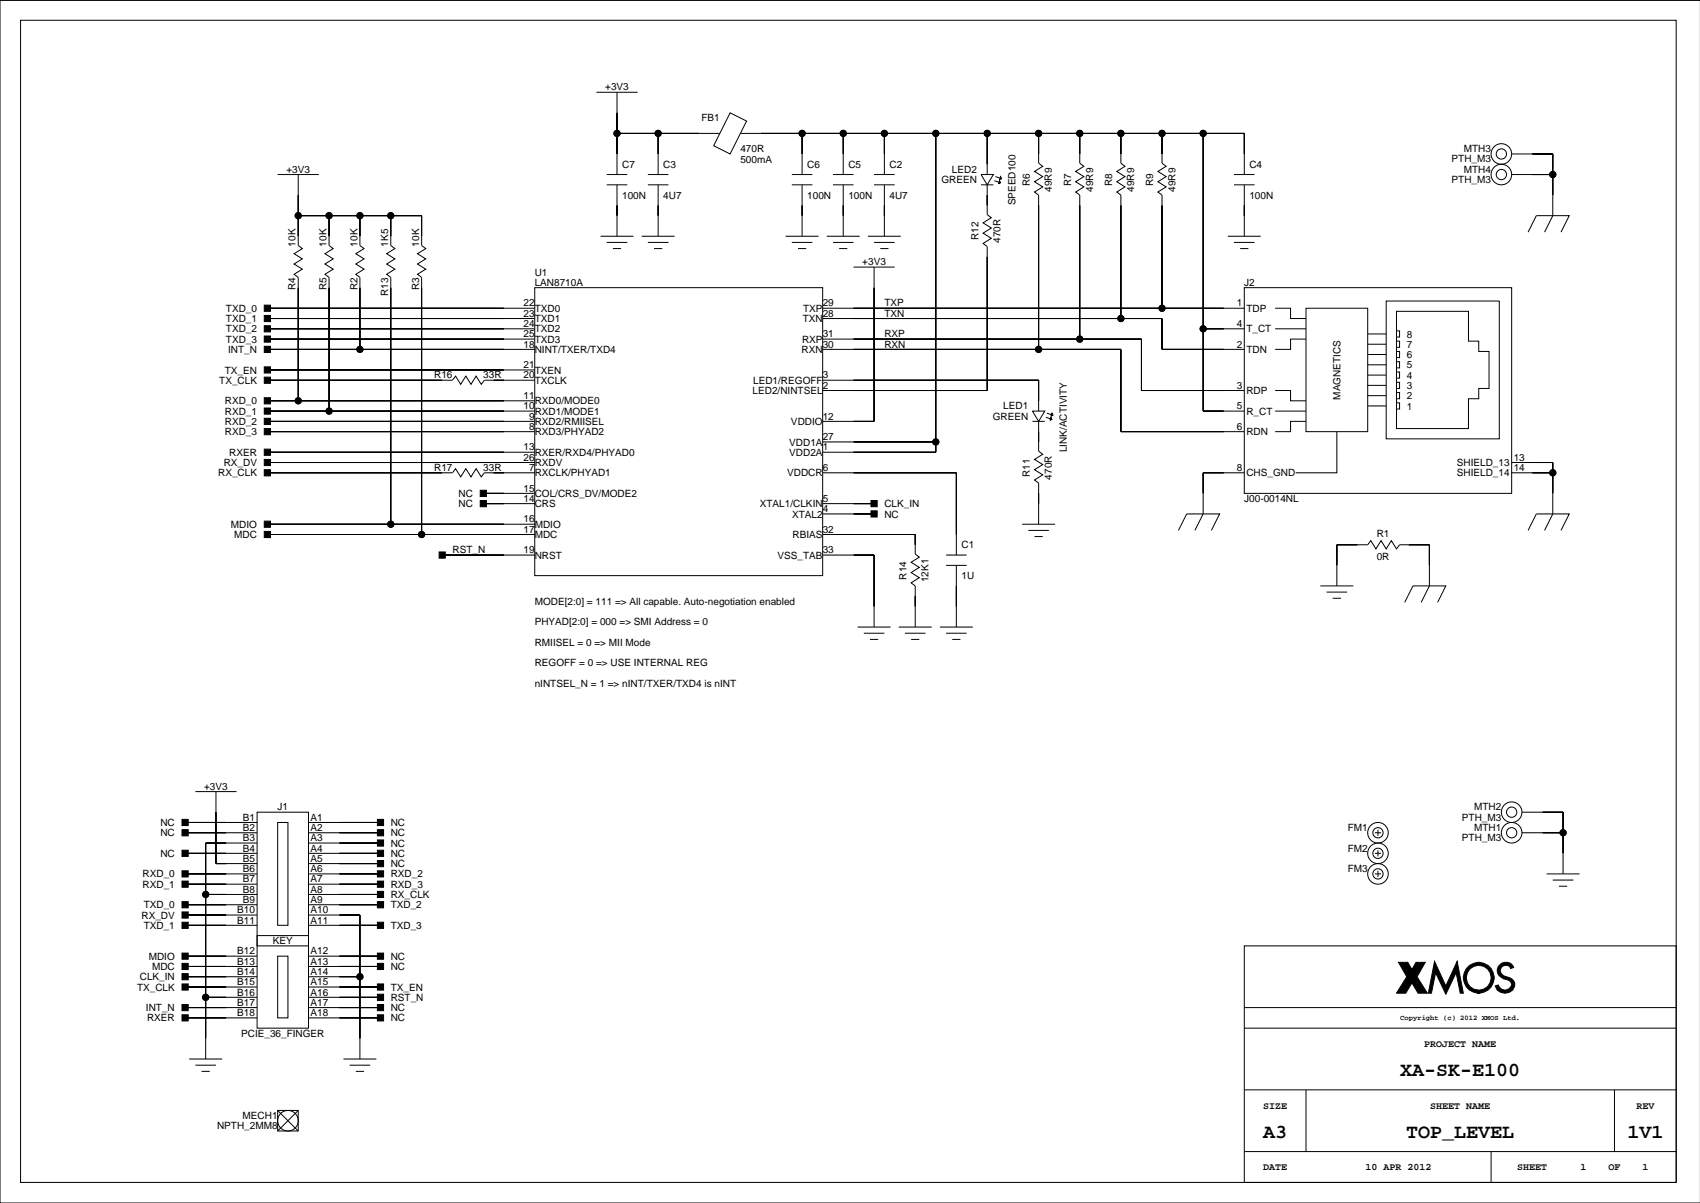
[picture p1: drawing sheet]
<svg xmlns="http://www.w3.org/2000/svg" width="420mm" height="297mm" viewBox="0 0 420 297" stroke-linecap="round" stroke-linejoin="round" font-family="sans-serif">
<g fill="none" stroke="#000" stroke-width=".25">
<path d="M5.1 5h408.8v287h-408.8zM419.9 .1h-419.9v296.9h419.9M147.3 22.8h10.1M152.4 22.8v20.3M152.4 32.9h25.4M162.5 32.9v10.2M180.3 27.9l4.1 2-4.1 8.1-4.1-2zM182.8 32.9h124.5v10.2M198.1 32.9v10.2M208.2 32.9v10.2M218.4 32.9v10.2M231.1 32.9v78.8h-27.9"/>
<path d="M243.8 32.9v10.2M256.5 32.9v7.4l1 .8-2 1.2 2 1.3-2 1.3 2 1.2-2 1.3 1 .8v38.1M266.6 32.9v7.4l1.1 .8-2.1 1.2 2.1 1.3-2.1 1.3 2.1 1.2-2.1 1.3 1 .8v35.5M276.8 32.9v7.4l1 .8-2 1.2 2 1.3-2 1.3 2 1.2-2 1.3 1 .8v30.4M287 32.9v7.4l1 .8-2.1 1.2 2.1 1.3-2.1 1.3 2.1 1.2-2.1 1.3 1.1 .8v27.9M297.1 32.9v68.6h10.2M373.3 38h10.2v15.3l-2.1 4M68.6 43.1h10.1M73.6 53.3h30.5v7.3l1 .8-2 1.3 2 1.2-2 1.3 2 1.3-2 1.2 1 .8v63.5M73.6 43.1v17.5l1.1 .8-2.1 1.3 2.1 1.2-2.1 1.3 2.1 1.3-2.1 1.2 1 .8v30.5M81.3 53.3v7.3l1 .8-2.1 1.3 2.1 1.2-2.1 1.3 2.1 1.3-2.1 1.2 1.1 .8v33M88.9 53.3v7.3l1 .8-2 1.3 2 1.2-2 1.3 2 1.3-2 1.2 1 .8v17.8"/>
<path d="M96.5 53.3v7.3l1 .8-2 1.3 2 1.2-2 1.3 2 1.3-2 1.2 1 .8v60.9M148.3 58.3h8.1M149.8 43.1h5.1M149.8 59.9h5.1M149.8 45.6h5.1M152.4 45.6v12.7M158.5 58.3h8.1M160 43.1h5.1M160 59.9h5.1M160 45.6h5.1M162.5 45.6v12.7M194 58.3h8.1"/>
<path d="M195.5 43.1h5.1M195.5 59.9h5.1M195.5 45.6h5.1M198.1 45.6v12.7M204.2 58.3h8.1M205.7 43.1h5.1M205.7 59.9h5.1M205.7 45.6h5.1M208.2 45.6v12.7M214.3 58.3h8.2M215.9 43.1h5M215.9 59.9h5"/>
<path d="M215.9 45.6h5M218.4 45.6v12.7M242.3 43.1h3l-1.5 2.5zM242.3 45.6h3M243.8 45.6v7.4l1 .8-2 1.2 2 1.3-2 1.3 2 1.2-2 1.3 1 .8v35.5h-40.6M245.6 44.6l1.5 .5M245.8 43.6l1.5 .5M246.8 44.6l.3 .5-.5 .3zM247.1 43.6l.2 .5-.5 .3zM303.2 58.3h8.1M304.7 43.1h5.1M304.7 59.9h5.1"/>
<path d="M304.7 45.6h5.1M307.3 45.6v12.7M373.3 43.1h10.2M377.4 57.3l2-4h8.1l-2 4M66 78.6h66.1M66 76.1h66.1M132.1 71h71.1v71.1h-71.1zM151.3 61.4h2.1M161.5 61.4h2M197.1 61.4h2M203.2 78.6h83.8v7.7h20.3M203.2 76.1h104.1"/>
<path d="M207.2 61.4h2M210.8 66h10.1M215.9 66v38h-12.7M217.4 61.4h2M306.3 61.4h2M307.3 71h66v50.8h-66zM314.9 76.1h3.8v2.5h3.8M322.5 76.1h15.2v30.5h-15.2zM342.3 74.3h27.9v34.1h-27.9zM344.9 76.9h17.7v7.3h2.6v2.6h2.5v9.1h-2.5v2.6h-2.6v7.3h-17.7zM66 93.9h45.7l.8-1 1.3 2 1.2-2 1.3 2 1.3-2 1.2 2 .8-1h12.5M66 86.3h66.1"/>
<path d="M66 83.7h66.1M66 99h66.1M66 91.3h66.1M66 81.2h66.1M203.2 86.3h73.6v20.3h30.5M203.2 83.7h78.7v12.7h25.4M203.2 93.9h53.3v7.6M297.1 81.2h10.2M314.9 96.4h3.8v2.6h3.8M314.9 81.2h7.6M322.5 83.7h-3.8v2.6h-3.8M337.7 82.5h4.6"/>
<path d="M337.7 85h4.6M337.7 87.5h4.6M337.7 90.1h4.6M337.7 92.6h4.6M337.7 95.2h4.6M337.7 97.7h4.6M344.9 81.7h.7v1.5h-.7M344.9 84.2h.7v1.6h-.7M344.9 86.8h.7v1.5h-.7M344.9 89.3h.7v1.5h-.7M344.9 91.9h.7v1.5h-.7M344.9 94.4h.7v1.5h-.7"/>
<path d="M344.9 96.9h.7v1.6h-.7M344.9 99.5h.7v1.5h-.7M66 116.7h45.7l.8-1 1.3 2.1 1.2-2.1 1.3 2.1 1.3-2.1 1.2 2.1 .8-1.1h12.5M66 111.7h66.1M66 114.2h66.1M66 106.6h66.1M66 104h66.1M66 101.5h66.1M203.2 109.1h27.9M203.2 116.7h33v20.4M255 101.5h3l-1.5 2.5zM255 104h3"/>
<path d="M256.5 104v7.4l1 .8-2 1.2 2 1.3-2 1.3 2 1.2-2 1.3 1 .8v10.1M258.3 103l1.5 .5M258.5 102l1.5 .5M259.5 103l.3 .5-.5 .3zM259.8 102l.2 .5-.5 .3zM307.3 116.7h-10.2v10.2l-2 4.1M314.9 101.5h7.6M322.5 104h-3.8v2.6h-3.8M330.1 106.6v10.1h-10.1M337.7 100.2h4.6M373.3 116.7h10.2M373.3 114.2h10.2v12.7l-2.1 4.1"/>
<path d="M66 132h66.1M66 129.4h66.1M109.2 137.1h22.9M119.4 124.4h12.7M119.4 121.8h12.7M203.2 132h22.8v4.8l1 .8-2 1.2 2 1.3-2 1.3 2 1.2-2 1.3 1 .8v10.1M203.2 126.9h12.7M203.2 124.4h12.7M203.2 137.1h12.7v17.7M233.6 137.1h5.1M233.6 139.6h5.1M236.2 139.6v15.2"/>
<path d="M252.4 129.4h8.1M253.9 131h5.1M255.5 132.5h2M291 131l2-4.1h8.2l-2.1 4.1M377.4 131l2-4.1h8.1l-2 4.1M211.8 154.8h8.1M213.3 156.4h5.1M214.8 157.9h2.1M221.9 154.8h8.2M223.5 156.4h5M225 157.9h2M232.1 154.8h8.1"/>
<path d="M233.6 156.4h5.1M235.2 157.9h2M326.1 144.7h8.1M327.6 146.2h5.1M329.1 147.7h2M330.1 144.7v-10.2h7.6l.8-1 1.3 2 1.2-2 1.3 2 1.3-2 1.3 2 .7-1h7.4v10.2l-2.1 4M346.9 148.7l2-4h8.1l-2 4M48.2 195.5h10.2M53.3 195.5v17.7h10.2M45.7 203.1h17.8M45.7 205.6h17.8M45.7 210.7h17.8"/>
<path d="M45.7 215.8h17.8M45.7 218.3h17.8M63.5 200.5h12.7v53.4h-12.7zM63.5 208.2h-12.7v53.3M68.6 203.1h2.5v25.4h-2.5zM76.2 203.1h17.8M76.2 205.6h17.8M76.2 208.2h17.8M76.2 210.7h17.8M76.2 213.2h17.8M76.2 215.8h17.8M76.2 218.3h17.8"/>
<path d="M339.5 205.6h1.5M339.5 210.7h1.5M339.5 215.8h1.5M340.3 204.9v1.5M340.3 209.9v1.6M340.3 215v1.5M375.8 205.6h10.2M375.8 200.5h10.2v15.3M381.9 215.8h8.2M383.5 217.3h5M385 218.8h2M45.7 223.4h17.8"/>
<path d="M45.7 225.9h17.8M45.7 228.5h17.8M45.7 236.1h17.8M45.7 238.6h17.8M50.8 220.9h.1M50.8 220.9h12.7M63.5 231h12.7v2.6h-12.7zM68.6 236.1h2.5v15.2h-2.5zM76.2 220.9h17.8M76.2 223.4h17.8M76.2 225.9h12.7v35.6M76.2 228.5h17.8"/>
<path d="M76.2 236.1h17.8M76.2 238.6h17.8M307.3 233.6h106.6v58.4h-106.6zM45.7 248.8h17.8M45.7 241.2h17.8M45.7 243.7h17.8M45.7 251.3h17.8M50.8 246.3h12.7M76.2 248.8h17.8M76.2 241.2h12.7M76.2 243.7h17.8M76.2 246.3h17.8"/>
<path d="M76.2 251.3h17.8M307.3 248.8h106.6M307.3 253.9h106.6M46.7 261.5h8.2M48.2 263h5.1M49.8 264.5h2M68.6 274.2h5v5.1h-5zM68.6 274.2l5 5.1M73.6 274.2l-5 5.1M84.8 261.5h8.1M86.3 263h5.1M87.9 264.5h2"/>
<path d="M307.3 269.1h106.6M322.5 269.1v15.2M398.7 269.1v15.2M307.3 284.3h106.6M368.2 284.3v7.7"/>
<circle cx="152.4" cy="32.9" r=".76"/>
<circle cx="162.5" cy="32.9" r=".76"/>
<circle cx="198.1" cy="32.9" r=".76"/>
<circle cx="208.2" cy="32.9" r=".76"/>
<circle cx="218.4" cy="32.9" r=".76"/>
<circle cx="231.1" cy="32.9" r=".76"/>
<circle cx="243.8" cy="32.9" r=".76"/>
<circle cx="256.5" cy="32.9" r=".76"/>
<circle cx="266.6" cy="32.9" r=".76"/>
<circle cx="276.8" cy="32.9" r=".76"/>
<circle cx="287" cy="32.9" r=".76"/>
<circle cx="297.1" cy="32.9" r=".76"/>
<circle cx="370.8" cy="38" r="1.27"/>
<circle cx="370.8" cy="38" r="2.54"/>
<circle cx="73.6" cy="53.3" r=".76"/>
<circle cx="81.3" cy="53.3" r=".76"/>
<circle cx="88.9" cy="53.3" r=".76"/>
<circle cx="96.5" cy="53.3" r=".76"/>
<circle cx="370.8" cy="43.1" r="1.27"/>
<circle cx="370.8" cy="43.1" r="2.54"/>
<circle cx="383.5" cy="43.1" r=".76"/>
<circle cx="276.8" cy="78.6" r=".76"/>
<circle cx="287" cy="76.1" r=".76"/>
<circle cx="73.6" cy="99" r=".76"/>
<circle cx="88.9" cy="86.3" r=".76"/>
<circle cx="256.5" cy="86.3" r=".76"/>
<circle cx="266.6" cy="83.7" r=".76"/>
<circle cx="297.1" cy="81.2" r=".76"/>
<circle cx="81.3" cy="101.5" r=".76"/>
<circle cx="231.1" cy="109.1" r=".76"/>
<circle cx="383.5" cy="116.7" r=".76"/>
<circle cx="96.5" cy="129.4" r=".76"/>
<circle cx="104.1" cy="132" r=".76"/>
<circle cx="340.3" cy="215.8" r="1.27"/>
<circle cx="340.3" cy="210.7" r="1.27"/>
<circle cx="340.3" cy="205.6" r="1.27"/>
<circle cx="340.3" cy="210.7" r="2.54"/>
<circle cx="340.3" cy="215.8" r="2.54"/>
<circle cx="340.3" cy="205.6" r="2.54"/>
<circle cx="373.3" cy="200.5" r="2.54"/>
<circle cx="373.3" cy="205.6" r="1.27"/>
<circle cx="373.3" cy="200.5" r="1.27"/>
<circle cx="373.3" cy="205.6" r="2.54"/>
<circle cx="386" cy="205.6" r=".76"/>
<circle cx="50.8" cy="220.9" r=".76"/>
<circle cx="50.8" cy="246.3" r=".76"/>
<circle cx="88.9" cy="241.2" r=".76"/>
<circle cx="71.1" cy="276.7" r="2.54"/>
</g>
<g fill="#000" stroke="#000" stroke-width=".25">
<path d="M152.4 32.9v5.1z" fill-rule="evenodd"/>
<path d="M152.4 27.9v5z" fill-rule="evenodd"/>
<path d="M162.5 32.9v5.1z" fill-rule="evenodd"/>
<path d="M152.4 32.9h10.1z" fill-rule="evenodd"/>
<path d="M162.5 32.9h10.2z" fill-rule="evenodd"/>
<path d="M198.1 32.9v5.1z" fill-rule="evenodd"/>
<path d="M187.9 32.9h10.2z" fill-rule="evenodd"/>
<path d="M208.2 32.9v5.1z" fill-rule="evenodd"/>
<path d="M198.1 32.9h10.1z" fill-rule="evenodd"/>
<path d="M208.2 32.9h10.2z" fill-rule="evenodd"/>
<path d="M218.4 32.9v5.1z" fill-rule="evenodd"/>
<path d="M231.1 32.9v76.2z" fill-rule="evenodd"/>
<path d="M218.4 32.9h12.7z" fill-rule="evenodd"/>
<path d="M243.8 32.9v7.7z" fill-rule="evenodd"/>
<path d="M231.1 32.9h12.7z" fill-rule="evenodd"/>
<path d="M256.5 32.9v5.1z" fill-rule="evenodd"/>
<path d="M243.8 32.9h12.7z" fill-rule="evenodd"/>
<path d="M266.6 32.9v5.1z" fill-rule="evenodd"/>
<path d="M256.5 32.9h10.1z" fill-rule="evenodd"/>
<path d="M276.8 32.9v5.1z" fill-rule="evenodd"/>
<path d="M266.6 32.9h10.2z" fill-rule="evenodd"/>
<path d="M276.8 32.9h10.2z" fill-rule="evenodd"/>
<path d="M287 32.9v5.1z" fill-rule="evenodd"/>
<path d="M297.1 32.9v48.3z" fill-rule="evenodd"/>
<path d="M287 32.9h10.1z" fill-rule="evenodd"/>
<path d="M307.3 32.9v5.1z" fill-rule="evenodd"/>
<path d="M297.1 32.9h10.2z" fill-rule="evenodd"/>
<path d="M378.4 38h5.1z" fill-rule="evenodd"/>
<path d="M383.5 38v5.1z" fill-rule="evenodd"/>
<path d="M73.6 48.2v5.1z" fill-rule="evenodd"/>
<path d="M73.6 53.3v5z" fill-rule="evenodd"/>
<path d="M81.3 53.3h7.6z" fill-rule="evenodd"/>
<path d="M81.3 53.3v5z" fill-rule="evenodd"/>
<path d="M73.6 53.3h7.7z" fill-rule="evenodd"/>
<path d="M88.9 53.3v5z" fill-rule="evenodd"/>
<path d="M96.5 53.3v5z" fill-rule="evenodd"/>
<path d="M88.9 53.3h7.6z" fill-rule="evenodd"/>
<path d="M96.5 53.3h7.6z" fill-rule="evenodd"/>
<path d="M104.1 53.3v5z" fill-rule="evenodd"/>
<path d="M152.4 50.7v2.6z" fill-rule="evenodd"/>
<path d="M162.5 50.7v2.6z" fill-rule="evenodd"/>
<path d="M198.1 50.7v2.6z" fill-rule="evenodd"/>
<path d="M208.2 50.7v2.6z" fill-rule="evenodd"/>
<path d="M218.4 50.7v2.6z" fill-rule="evenodd"/>
<path d="M243.8 48.2v2.5z" fill-rule="evenodd"/>
<path d="M256.5 50.7v35.6z" fill-rule="evenodd"/>
<path d="M266.6 50.7v33z" fill-rule="evenodd"/>
<path d="M276.8 50.7v27.9z" fill-rule="evenodd"/>
<path d="M287 50.7v25.4z" fill-rule="evenodd"/>
<path d="M307.3 50.7v2.6z" fill-rule="evenodd"/>
<path d="M378.4 43.1h5.1z" fill-rule="evenodd"/>
<path d="M383.5 43.1v5.1z" fill-rule="evenodd"/>
<path d="M65.3 75.3h1.5v1.6h-1.5z" fill-rule="evenodd"/>
<path d="M65.3 77.9h1.5v1.5h-1.5z" fill-rule="evenodd"/>
<path d="M73.6 71v28z" fill-rule="evenodd"/>
<path d="M81.3 71v30.5z" fill-rule="evenodd"/>
<path d="M88.9 71v15.3z" fill-rule="evenodd"/>
<path d="M96.5 71v58.4z" fill-rule="evenodd"/>
<path d="M104.1 71v61z" fill-rule="evenodd"/>
<path d="M66 76.1h58.4z" fill-rule="evenodd"/>
<path d="M66 78.6h58.4z" fill-rule="evenodd"/>
<path d="M215.9 71v33z" fill-rule="evenodd"/>
<path d="M243.8 63.4v33z" fill-rule="evenodd"/>
<path d="M210.8 78.6h66z" fill-rule="evenodd"/>
<path d="M210.8 76.1h76.2z" fill-rule="evenodd"/>
<path d="M287 78.6v7.7z" fill-rule="evenodd"/>
<path d="M276.8 78.6h10.2z" fill-rule="evenodd"/>
<path d="M287 76.1h15.2z" fill-rule="evenodd"/>
<path d="M65.3 98.2h1.5v1.5h-1.5z" fill-rule="evenodd"/>
<path d="M65.3 80.4h1.5v1.5h-1.5z" fill-rule="evenodd"/>
<path d="M65.3 83h1.5v1.5h-1.5z" fill-rule="evenodd"/>
<path d="M65.3 93.1h1.5v1.5h-1.5z" fill-rule="evenodd"/>
<path d="M65.3 90.6h1.5v1.5h-1.5z" fill-rule="evenodd"/>
<path d="M65.3 85.5h1.5v1.5h-1.5z" fill-rule="evenodd"/>
<path d="M66 99h7.6z" fill-rule="evenodd"/>
<path d="M66 86.3h22.9z" fill-rule="evenodd"/>
<path d="M66 93.9h43.2z" fill-rule="evenodd"/>
<path d="M73.6 99h50.8z" fill-rule="evenodd"/>
<path d="M66 81.2h58.4z" fill-rule="evenodd"/>
<path d="M66 83.7h58.4z" fill-rule="evenodd"/>
<path d="M66 91.3h58.4z" fill-rule="evenodd"/>
<path d="M121.9 93.9h2.5z" fill-rule="evenodd"/>
<path d="M88.9 86.3h35.5z" fill-rule="evenodd"/>
<path d="M210.8 96.4h33z" fill-rule="evenodd"/>
<path d="M210.8 86.3h45.7z" fill-rule="evenodd"/>
<path d="M210.8 93.9h45.7z" fill-rule="evenodd"/>
<path d="M256.5 93.9v5.1z" fill-rule="evenodd"/>
<path d="M210.8 83.7h55.8z" fill-rule="evenodd"/>
<path d="M276.8 86.3v20.3z" fill-rule="evenodd"/>
<path d="M256.5 86.3h20.3z" fill-rule="evenodd"/>
<path d="M281.9 83.7v12.7z" fill-rule="evenodd"/>
<path d="M266.6 83.7h15.3z" fill-rule="evenodd"/>
<path d="M297.1 81.2v20.3z" fill-rule="evenodd"/>
<path d="M287 86.3h15.2z" fill-rule="evenodd"/>
<path d="M281.9 96.4h20.3z" fill-rule="evenodd"/>
<path d="M297.1 81.2h5.1z" fill-rule="evenodd"/>
<path d="M65.3 105.8h1.5v1.5h-1.5z" fill-rule="evenodd"/>
<path d="M65.3 100.7h1.5v1.6h-1.5z" fill-rule="evenodd"/>
<path d="M65.3 103.3h1.5v1.5h-1.5z" fill-rule="evenodd"/>
<path d="M65.3 113.4h1.5v1.6h-1.5z" fill-rule="evenodd"/>
<path d="M65.3 116h1.5v1.5h-1.5z" fill-rule="evenodd"/>
<path d="M65.3 110.9h1.5v1.5h-1.5z" fill-rule="evenodd"/>
<path d="M66 101.5h15.3z" fill-rule="evenodd"/>
<path d="M66 116.7h43.2z" fill-rule="evenodd"/>
<path d="M66 106.6h58.4z" fill-rule="evenodd"/>
<path d="M81.3 101.5h43.1z" fill-rule="evenodd"/>
<path d="M66 104h58.4z" fill-rule="evenodd"/>
<path d="M66 114.2h58.4z" fill-rule="evenodd"/>
<path d="M121.9 116.7h2.5z" fill-rule="evenodd"/>
<path d="M66 111.7h58.4z" fill-rule="evenodd"/>
<path d="M210.8 104h5.1z" fill-rule="evenodd"/>
<path d="M210.8 109.1h20.3z" fill-rule="evenodd"/>
<path d="M210.8 111.7h20.3z" fill-rule="evenodd"/>
<path d="M231.1 109.1v2.6z" fill-rule="evenodd"/>
<path d="M236.2 116.7v15.3z" fill-rule="evenodd"/>
<path d="M210.8 116.7h25.4z" fill-rule="evenodd"/>
<path d="M256.5 106.6v2.5z" fill-rule="evenodd"/>
<path d="M297.1 116.7v5.1z" fill-rule="evenodd"/>
<path d="M276.8 106.6h25.4z" fill-rule="evenodd"/>
<path d="M297.1 101.5h5.1z" fill-rule="evenodd"/>
<path d="M297.1 116.7h5.1z" fill-rule="evenodd"/>
<path d="M378.4 116.7h5.1z" fill-rule="evenodd"/>
<path d="M383.5 116.7v5.1z" fill-rule="evenodd"/>
<path d="M378.4 114.2h5.1z" fill-rule="evenodd"/>
<path d="M383.5 114.2v2.5z" fill-rule="evenodd"/>
<path d="M65.3 128.7h1.5v1.5h-1.5z" fill-rule="evenodd"/>
<path d="M65.3 131.2h1.5v1.5h-1.5z" fill-rule="evenodd"/>
<path d="M66 129.4h30.5z" fill-rule="evenodd"/>
<path d="M66 132h38.1z" fill-rule="evenodd"/>
<path d="M108.4 136.3h1.6v1.5h-1.6z" fill-rule="evenodd"/>
<path d="M118.6 121.1h1.5v1.5h-1.5z" fill-rule="evenodd"/>
<path d="M118.6 123.6h1.5v1.5h-1.5z" fill-rule="evenodd"/>
<path d="M96.5 129.4h27.9z" fill-rule="evenodd"/>
<path d="M104.1 132h20.3z" fill-rule="evenodd"/>
<path d="M119.4 121.8h5z" fill-rule="evenodd"/>
<path d="M119.4 124.4h5z" fill-rule="evenodd"/>
<path d="M109.2 137.1h15.2z" fill-rule="evenodd"/>
<path d="M215.1 123.6h1.5v1.5h-1.5z" fill-rule="evenodd"/>
<path d="M215.1 126.1h1.5v1.6h-1.5z" fill-rule="evenodd"/>
<path d="M215.9 137.1v12.7z" fill-rule="evenodd"/>
<path d="M210.8 137.1h5.1z" fill-rule="evenodd"/>
<path d="M210.8 124.4h5.1z" fill-rule="evenodd"/>
<path d="M210.8 126.9h5.1z" fill-rule="evenodd"/>
<path d="M226 132v2.5z" fill-rule="evenodd"/>
<path d="M210.8 132h15.2z" fill-rule="evenodd"/>
<path d="M256.5 121.8v2.6z" fill-rule="evenodd"/>
<path d="M330.1 134.5v5.1z" fill-rule="evenodd"/>
<path d="M330.1 134.5h5.1z" fill-rule="evenodd"/>
<path d="M347.9 134.5h5.1z" fill-rule="evenodd"/>
<path d="M353 134.5v5.1z" fill-rule="evenodd"/>
<path d="M226 147.2v2.6z" fill-rule="evenodd"/>
<path d="M236.2 144.7v5.1z" fill-rule="evenodd"/>
<path d="M44.9 217.6h1.6v1.5h-1.6z" fill-rule="evenodd"/>
<path d="M44.9 215h1.6v1.5h-1.6z" fill-rule="evenodd"/>
<path d="M44.9 202.3h1.6v1.5h-1.6z" fill-rule="evenodd"/>
<path d="M44.9 204.9h1.6v1.5h-1.6z" fill-rule="evenodd"/>
<path d="M44.9 209.9h1.6v1.6h-1.6z" fill-rule="evenodd"/>
<path d="M50.8 208.2v12.7z" fill-rule="evenodd"/>
<path d="M53.3 200.5v12.7z" fill-rule="evenodd"/>
<path d="M50.8 208.2h5.1z" fill-rule="evenodd"/>
<path d="M53.3 213.2h2.6z" fill-rule="evenodd"/>
<path d="M45.7 218.3h10.2z" fill-rule="evenodd"/>
<path d="M45.7 215.8h10.2z" fill-rule="evenodd"/>
<path d="M45.7 203.1h10.2z" fill-rule="evenodd"/>
<path d="M45.7 205.6h10.2z" fill-rule="evenodd"/>
<path d="M45.7 210.7h10.2z" fill-rule="evenodd"/>
<path d="M93.2 217.6h1.5v1.5h-1.5z" fill-rule="evenodd"/>
<path d="M93.2 215h1.5v1.5h-1.5z" fill-rule="evenodd"/>
<path d="M93.2 204.9h1.5v1.5h-1.5z" fill-rule="evenodd"/>
<path d="M93.2 202.3h1.5v1.5h-1.5z" fill-rule="evenodd"/>
<path d="M93.2 209.9h1.5v1.6h-1.5z" fill-rule="evenodd"/>
<path d="M93.2 207.4h1.5v1.5h-1.5z" fill-rule="evenodd"/>
<path d="M93.2 212.5h1.5v1.5h-1.5z" fill-rule="evenodd"/>
<path d="M83.8 218.3h10.2z" fill-rule="evenodd"/>
<path d="M83.8 215.8h10.2z" fill-rule="evenodd"/>
<path d="M83.8 205.6h10.2z" fill-rule="evenodd"/>
<path d="M83.8 203.1h10.2z" fill-rule="evenodd"/>
<path d="M83.8 210.7h10.2z" fill-rule="evenodd"/>
<path d="M83.8 208.2h10.2z" fill-rule="evenodd"/>
<path d="M83.8 213.2h10.2z" fill-rule="evenodd"/>
<path d="M380.9 205.6h5.1z" fill-rule="evenodd"/>
<path d="M386 205.6v5.1z" fill-rule="evenodd"/>
<path d="M380.9 200.5h5.1z" fill-rule="evenodd"/>
<path d="M386 200.5v5.1z" fill-rule="evenodd"/>
<path d="M44.9 222.6h1.6v1.6h-1.6z" fill-rule="evenodd"/>
<path d="M44.9 227.7h1.6v1.5h-1.6z" fill-rule="evenodd"/>
<path d="M44.9 235.3h1.6v1.6h-1.6z" fill-rule="evenodd"/>
<path d="M44.9 237.9h1.6v1.5h-1.6z" fill-rule="evenodd"/>
<path d="M44.9 225.2h1.6v1.5h-1.6z" fill-rule="evenodd"/>
<path d="M50.8 220.9v25.4z" fill-rule="evenodd"/>
<path d="M50.8 220.9h5.1z" fill-rule="evenodd"/>
<path d="M45.7 223.4h10.2z" fill-rule="evenodd"/>
<path d="M45.7 228.5h10.2z" fill-rule="evenodd"/>
<path d="M45.7 236.1h10.2z" fill-rule="evenodd"/>
<path d="M45.7 238.6h10.2z" fill-rule="evenodd"/>
<path d="M45.7 225.9h10.2z" fill-rule="evenodd"/>
<path d="M83.8 225.9h5.1z" fill-rule="evenodd"/>
<path d="M88.9 225.9v15.3z" fill-rule="evenodd"/>
<path d="M93.2 222.6h1.5v1.6h-1.5z" fill-rule="evenodd"/>
<path d="M93.2 227.7h1.5v1.5h-1.5z" fill-rule="evenodd"/>
<path d="M93.2 220.1h1.5v1.5h-1.5z" fill-rule="evenodd"/>
<path d="M93.2 235.3h1.5v1.6h-1.5z" fill-rule="evenodd"/>
<path d="M93.2 237.9h1.5v1.5h-1.5z" fill-rule="evenodd"/>
<path d="M83.8 223.4h10.2z" fill-rule="evenodd"/>
<path d="M83.8 228.5h10.2z" fill-rule="evenodd"/>
<path d="M83.8 220.9h10.2z" fill-rule="evenodd"/>
<path d="M83.8 236.1h10.2z" fill-rule="evenodd"/>
<path d="M83.8 238.6h10.2z" fill-rule="evenodd"/>
<path d="M370 238.6a2.13 2.13 0 0 1 2-1 2.13 2.13 0 0 1 1.8 1.3l-.8 .2a1.34 1.34 0 0 0-2.1-.3 1.34 1.34 0 0 0 .4 2.1 3.7 3.7 0 0 1 2.8 1.8 2.46 2.46 0 0 1-2.1 2.5 2.46 2.46 0 0 1-2.8-1.7l.8-.3a1.68 1.68 0 0 0 1.8 1.3 1.68 1.68 0 0 0 1.5-1.6 1.95 1.95 0 0 0-2-1.2 2.11 2.11 0 0 1-1.3-3.1z" fill-rule="evenodd"/>
<path d="M44.9 242.9h1.6v1.6h-1.6z" fill-rule="evenodd"/>
<path d="M44.9 240.4h1.6v1.5h-1.6z" fill-rule="evenodd"/>
<path d="M44.9 248h1.6v1.6h-1.6z" fill-rule="evenodd"/>
<path d="M44.9 250.6h1.6v1.5h-1.6z" fill-rule="evenodd"/>
<path d="M50.8 246.3v10.1z" fill-rule="evenodd"/>
<path d="M50.8 246.3h5.1z" fill-rule="evenodd"/>
<path d="M45.7 243.7h10.2z" fill-rule="evenodd"/>
<path d="M45.7 241.2h10.2z" fill-rule="evenodd"/>
<path d="M45.7 248.8h10.2z" fill-rule="evenodd"/>
<path d="M45.7 251.3h10.2z" fill-rule="evenodd"/>
<path d="M83.8 241.2h5.1z" fill-rule="evenodd"/>
<path d="M88.9 241.2v15.2z" fill-rule="evenodd"/>
<path d="M93.2 242.9h1.5v1.6h-1.5z" fill-rule="evenodd"/>
<path d="M93.2 248h1.5v1.6h-1.5z" fill-rule="evenodd"/>
<path d="M93.2 250.6h1.5v1.5h-1.5z" fill-rule="evenodd"/>
<path d="M93.2 245.5h1.5v1.5h-1.5z" fill-rule="evenodd"/>
<path d="M83.8 243.7h10.2z" fill-rule="evenodd"/>
<path d="M83.8 248.8h10.2z" fill-rule="evenodd"/>
<path d="M83.8 251.3h10.2z" fill-rule="evenodd"/>
<path d="M83.8 246.3h10.2z" fill-rule="evenodd"/>
<path d="M345.4 237.6h2.2l1.1 1.8 1-1.8h2.3l-2.1 3.6 2.6 4h-2.3l-1.5-2.5-1.6 2.5h-2.2l2.5-4z" fill-rule="evenodd"/>
<path d="M354.2 237.4l2.8 6.1 2.8-6.1 1.6 7.8h-.8l-1-5-2.6 5.3-2.5-5.3-1 5h-.8z" fill-rule="evenodd"/>
<path d="M362.1 239.1a3.8 3.8 0 0 1 6.5 .8 3.8 3.8 0 0 1-3.7 5.3v-.7a3.1 3.1 0 0 0 3.1-4.1 3.1 3.1 0 0 0-4.9-1.2 3.1 3.1 0 0 0 .8 5l1 .3v.7h.5a3.8 3.8 0 0 1-3.6-2 3.8 3.8 0 0 1 .3-4.1z" fill-rule="evenodd"/>
<circle cx="152.4" cy="32.9" r=".76"/>
<circle cx="162.5" cy="32.9" r=".76"/>
<circle cx="198.1" cy="32.9" r=".76"/>
<circle cx="208.2" cy="32.9" r=".76"/>
<circle cx="218.4" cy="32.9" r=".76"/>
<circle cx="231.1" cy="32.9" r=".76"/>
<circle cx="243.8" cy="32.9" r=".76"/>
<circle cx="256.5" cy="32.9" r=".76"/>
<circle cx="266.6" cy="32.9" r=".76"/>
<circle cx="276.8" cy="32.9" r=".76"/>
<circle cx="287" cy="32.9" r=".76"/>
<circle cx="297.1" cy="32.9" r=".76"/>
<circle cx="73.6" cy="53.3" r=".76"/>
<circle cx="81.3" cy="53.3" r=".76"/>
<circle cx="88.9" cy="53.3" r=".76"/>
<circle cx="96.5" cy="53.3" r=".76"/>
<circle cx="383.5" cy="43.1" r=".76"/>
<circle cx="276.8" cy="78.6" r=".76"/>
<circle cx="287" cy="76.1" r=".76"/>
<circle cx="73.6" cy="99" r=".76"/>
<circle cx="88.9" cy="86.3" r=".76"/>
<circle cx="256.5" cy="86.3" r=".76"/>
<circle cx="266.6" cy="83.7" r=".76"/>
<circle cx="297.1" cy="81.2" r=".76"/>
<circle cx="81.3" cy="101.5" r=".76"/>
<circle cx="231.1" cy="109.1" r=".76"/>
<circle cx="383.5" cy="116.7" r=".76"/>
<circle cx="96.5" cy="129.4" r=".76"/>
<circle cx="104.1" cy="132" r=".76"/>
<circle cx="386" cy="205.6" r=".76"/>
<circle cx="50.8" cy="220.9" r=".76"/>
<circle cx="50.8" cy="246.3" r=".76"/>
<circle cx="88.9" cy="241.2" r=".76"/>
</g>
<g font-size="4.9">
<text x="345.8" y="265.7">XA-SK-E100</text>
<text x="311.9" y="280.9">A3</text>
<text x="347.3" y="280.9">TOP_LEVEL</text>
<text x="401.9" y="280.9">1V1</text>
</g>
<g font-size="2.5">
<text x="149.4" y="22.3">+3V3</text>
<text x="173.2" y="30">FB1</text>
<text x="153.6" y="41.4">C7</text>
<text x="163.8" y="41.4">C3</text>
<text x="182.8" y="37.6">470R</text>
<text x="182.8" y="40.2">500mA</text>
<text x="199.3" y="41.4">C6</text>
<text x="209.5" y="41.4">C5</text>
<text x="219.7" y="41.4">C2</text>
<text x="308.5" y="41.4">C4</text>
<text x="358.5" y="40.1">PTH_M3</text>
<text x="361.5" y="37.6">MTH3</text>
<text x="70.7" y="42.7">+3V3</text>
<text x="232.5" y="45.2">GREEN</text>
<text x="235.1" y="42.7">LED2</text>
<text x="254.3" y="45.9" transform="rotate(-90 254.3 45.9)">R6</text>
<text x="259.8" y="47.3" transform="rotate(-90 259.8 47.3)">49R9</text>
<text x="264.5" y="45.9" transform="rotate(-90 264.5 45.9)">R7</text>
<text x="269.9" y="47.3" transform="rotate(-90 269.9 47.3)">49R9</text>
<text x="274.6" y="45.9" transform="rotate(-90 274.6 45.9)">R8</text>
<text x="280.1" y="47.3" transform="rotate(-90 280.1 47.3)">49R9</text>
<text x="284.8" y="45.9" transform="rotate(-90 284.8 45.9)">R9</text>
<text x="290.3" y="47.3" transform="rotate(-90 290.3 47.3)">49R9</text>
<text x="358.5" y="45.2">PTH_M3</text>
<text x="361.5" y="42.7">MTH4</text>
<text x="153.6" y="49.1">100N</text>
<text x="163.8" y="49.1">4U7</text>
<text x="199.3" y="49.1">100N</text>
<text x="209.5" y="49.1">100N</text>
<text x="219.7" y="49.1">4U7</text>
<text x="250.8" y="50.7" transform="rotate(-90 250.8 50.7)">SPEED100</text>
<text x="308.5" y="49.1">100N</text>
<text x="241.6" y="59.3" transform="rotate(-90 241.6 59.3)">R12</text>
<text x="73" y="60.9" transform="rotate(-90 73 60.9)">10K</text>
<text x="80.6" y="60.9" transform="rotate(-90 80.6 60.9)">10K</text>
<text x="88.2" y="60.9" transform="rotate(-90 88.2 60.9)">10K</text>
<text x="95.9" y="60.9" transform="rotate(-90 95.9 60.9)">1K5</text>
<text x="103.5" y="60.9" transform="rotate(-90 103.5 60.9)">10K</text>
<text x="212.9" y="65.5">+3V3</text>
<text x="247.1" y="60" transform="rotate(-90 247.1 60)">470R</text>
<text x="73" y="71.6" transform="rotate(-90 73 71.6)">R4</text>
<text x="80.6" y="71.6" transform="rotate(-90 80.6 71.6)">R5</text>
<text x="88.2" y="71.6" transform="rotate(-90 88.2 71.6)">R2</text>
<text x="103.5" y="71.6" transform="rotate(-90 103.5 71.6)">R3</text>
<text x="132" y="68.1">U1</text>
<text x="132" y="70.6">LAN8710A</text>
<text x="307.3" y="70.6">J2</text>
<text x="55.8" y="77">TXD_0</text>
<text x="95.9" y="73" transform="rotate(-90 95.9 73)">R13</text>
<text x="129.3" y="75.7">22</text>
<text x="132" y="77">TXD0</text>
<text x="198.4" y="77">TXP</text>
<text x="203.2" y="75.7">29</text>
<text x="218.4" y="75.7">TXP</text>
<text x="305.4" y="75.7">1</text>
<text x="307.8" y="77">TDP</text>
<text x="55.8" y="79.5">TXD_1</text>
<text x="55.8" y="82.1">TXD_2</text>
<text x="129.3" y="78.2">23</text>
<text x="129.3" y="80.7">24</text>
<text x="129.3" y="83.3">25</text>
<text x="132" y="82.1">TXD2</text>
<text x="132" y="79.5">TXD1</text>
<text x="198.2" y="79.5">TXN</text>
<text x="203.2" y="78.2">28</text>
<text x="203.2" y="83.3">31</text>
<text x="218.4" y="78.2">TXN</text>
<text x="218.4" y="83.3">RXP</text>
<text x="305.4" y="80.7">4</text>
<text x="307.8" y="82.1">T_CT</text>
<text x="347.4" y="83.3">8</text>
<text x="55.8" y="84.6">TXD_3</text>
<text x="56.4" y="87.2">INT_N</text>
<text x="129.3" y="85.8">18</text>
<text x="132" y="87.2">NINT/TXER/TXD4</text>
<text x="132" y="84.6">TXD3</text>
<text x="197.9" y="87.2">RXN</text>
<text x="198.1" y="84.6">RXP</text>
<text x="203.2" y="85.8">30</text>
<text x="218.4" y="85.8">RXN</text>
<text x="305.4" y="85.8">2</text>
<text x="307.8" y="87.2">TDN</text>
<text x="347.4" y="88.4">6</text>
<text x="347.4" y="85.9">7</text>
<text x="54.2" y="94.8">TX_CLK</text>
<text x="55.5" y="92.2">TX_EN</text>
<text x="107.2" y="93.4">R16</text>
<text x="119.4" y="93.4">33R</text>
<text x="129.3" y="90.9">21</text>
<text x="129.3" y="93.4">20</text>
<text x="132" y="94.8">TXCLK</text>
<text x="132" y="92.2">TXEN</text>
<text x="186" y="94.8">LED1/REGOFF</text>
<text x="203.2" y="96">2</text>
<text x="203.2" y="93.4">3</text>
<text x="305.4" y="96">3</text>
<text x="347.4" y="93.5">4</text>
<text x="347.4" y="91">5</text>
<text x="55.5" y="99.9">RXD_0</text>
<text x="129.3" y="98.5">11</text>
<text x="129.3" y="101.1">10</text>
<text x="132" y="99.9">RXD0/MODE0</text>
<text x="185.9" y="97.3">LED2/NINTSEL</text>
<text x="247.8" y="101.1">LED1</text>
<text x="305.4" y="101.1">5</text>
<text x="307.8" y="97.3">RDP</text>
<text x="331" y="98.7" transform="rotate(-90 331 98.7)">MAGNETICS</text>
<text x="347.4" y="101.1">1</text>
<text x="347.4" y="98.6">2</text>
<text x="347.4" y="96">3</text>
<text x="55.5" y="107.5">RXD_3</text>
<text x="55.5" y="102.4">RXD_1</text>
<text x="55.5" y="104.9">RXD_2</text>
<text x="130.7" y="103.6">9</text>
<text x="130.7" y="106.1">8</text>
<text x="132" y="107.5">RXD3/PHYAD2</text>
<text x="132" y="104.9">RXD2/RMIISEL</text>
<text x="132" y="102.4">RXD1/MODE1</text>
<text x="195.3" y="104.9">VDDIO</text>
<text x="203.2" y="103.6">12</text>
<text x="245.2" y="103.6">GREEN</text>
<text x="305.4" y="106.1">6</text>
<text x="307.8" y="102.4">R_CT</text>
<text x="307.8" y="107.5">RDN</text>
<text x="56.6" y="112.5">RXER</text>
<text x="129.3" y="111.2">13</text>
<text x="129.3" y="113.8">26</text>
<text x="132" y="112.5">RXER/RXD4/PHYAD0</text>
<text x="194.9" y="110">VDD1A</text>
<text x="194.9" y="112.5">VDD2A</text>
<text x="203.2" y="111.2">1</text>
<text x="203.2" y="108.7">27</text>
<text x="263.5" y="111.7" transform="rotate(-90 263.5 111.7)">LINK/ACTIVITY</text>
<text x="373.8" y="113.8">13</text>
<text x="53.9" y="117.6">RX_CLK</text>
<text x="55.3" y="115.1">RX_DV</text>
<text x="107.2" y="116.3">R17</text>
<text x="119.4" y="116.3">33R</text>
<text x="130.7" y="116.3">7</text>
<text x="132" y="117.6">RXCLK/PHYAD1</text>
<text x="132" y="115.1">RXDV</text>
<text x="194.4" y="117.6">VDDCR</text>
<text x="203.2" y="116.3">6</text>
<text x="254.3" y="117.7" transform="rotate(-90 254.3 117.7)">R11</text>
<text x="259.8" y="118.4" transform="rotate(-90 259.8 118.4)">470R</text>
<text x="305.4" y="116.3">8</text>
<text x="307.8" y="117.6">CHS_GND</text>
<text x="359.7" y="115.1">SHIELD_13</text>
<text x="359.7" y="117.6">SHIELD_14</text>
<text x="373.8" y="116.3">14</text>
<text x="113.2" y="122.7">NC</text>
<text x="113.2" y="125.2">NC</text>
<text x="129.3" y="121.4">15</text>
<text x="129.3" y="123.9">14</text>
<text x="132" y="125.2">CRS</text>
<text x="132" y="122.7">COL/CRS_DV/MODE2</text>
<text x="187.6" y="125.2">XTAL1/CLKIN</text>
<text x="203.2" y="123.9">5</text>
<text x="218.4" y="125.2">CLK_IN</text>
<text x="307.3" y="123.9">J00-0014NL</text>
<text x="57" y="130.3">MDIO</text>
<text x="129.3" y="131.5">17</text>
<text x="129.3" y="129">16</text>
<text x="132" y="130.3">MDIO</text>
<text x="195.6" y="127.8">XTAL2</text>
<text x="203.2" y="131.5">32</text>
<text x="203.2" y="126.5">4</text>
<text x="218.4" y="127.8">NC</text>
<text x="57.9" y="132.9">MDC</text>
<text x="111.7" y="136.6">RST_N</text>
<text x="129.3" y="136.6">19</text>
<text x="132" y="132.9">MDC</text>
<text x="132" y="137.9">NRST</text>
<text x="192" y="137.9">VSS_TAB</text>
<text x="195.7" y="132.9">RBIAS</text>
<text x="203.2" y="136.6">33</text>
<text x="237.4" y="135.3">C1</text>
<text x="340" y="132.6">R1</text>
<text x="223.9" y="143.1" transform="rotate(-90 223.9 143.1)">R14</text>
<text x="229.3" y="143.7" transform="rotate(-90 229.3 143.7)">12K1</text>
<text x="237.4" y="143">1U</text>
<text x="340" y="138.2">0R</text>
<text x="132" y="149.3">MODE[2:0] = 111 =&gt; All capable. Auto-negotiation enabled</text>
<text x="132" y="154.4">PHYAD[2:0] = 000 =&gt; SMI Address = 0</text>
<text x="132" y="159.5">RMIISEL = 0 =&gt; MII Mode</text>
<text x="132" y="164.5">REGOFF = 0 =&gt; USE INTERNAL REG</text>
<text x="132" y="169.6">nINTSEL_N = 1 =&gt; nINT/TXER/TXD4 is nINT</text>
<text x="50.4" y="195">+3V3</text>
<text x="39.6" y="204">NC</text>
<text x="60" y="202.6">B1</text>
<text x="68.5" y="200.1">J1</text>
<text x="76.7" y="202.6">A1</text>
<text x="96.5" y="204">NC</text>
<text x="361" y="202.6">PTH_M3</text>
<text x="364" y="200.1">MTH2</text>
<text x="39.6" y="206.5">NC</text>
<text x="60" y="207.7">B3</text>
<text x="60" y="205.2">B2</text>
<text x="76.7" y="207.7">A3</text>
<text x="76.7" y="205.2">A2</text>
<text x="96.5" y="206.5">NC</text>
<text x="96.5" y="209">NC</text>
<text x="332.8" y="205.2">FM1</text>
<text x="361" y="207.7">PTH_M3</text>
<text x="364" y="205.2">MTH1</text>
<text x="39.6" y="211.6">NC</text>
<text x="60" y="215.3">B6</text>
<text x="60" y="212.8">B5</text>
<text x="60" y="210.3">B4</text>
<text x="76.7" y="215.3">A6</text>
<text x="76.7" y="212.8">A5</text>
<text x="76.7" y="210.3">A4</text>
<text x="96.5" y="211.6">NC</text>
<text x="96.5" y="214.1">NC</text>
<text x="332.8" y="210.3">FM2</text>
<text x="332.8" y="215.3">FM3</text>
<text x="35.2" y="219.2">RXD_1</text>
<text x="35.2" y="216.7">RXD_0</text>
<text x="60" y="220.4">B8</text>
<text x="60" y="217.9">B7</text>
<text x="76.7" y="220.4">A8</text>
<text x="76.7" y="217.9">A7</text>
<text x="96.5" y="219.2">RXD_3</text>
<text x="96.5" y="216.7">RXD_2</text>
<text x="96.5" y="221.7">RX_CLK</text>
<text x="34.9" y="226.8">RX_DV</text>
<text x="35.5" y="224.3">TXD_0</text>
<text x="58.6" y="225.5">B10</text>
<text x="60" y="223">B9</text>
<text x="76.7" y="225.5">A10</text>
<text x="76.7" y="223">A9</text>
<text x="96.5" y="224.3">TXD_2</text>
<text x="35.5" y="229.4">TXD_1</text>
<text x="58.6" y="228">B11</text>
<text x="67.4" y="233.2">KEY</text>
<text x="76.7" y="228">A11</text>
<text x="96.5" y="229.4">TXD_3</text>
<text x="36.7" y="237">MDIO</text>
<text x="37.5" y="239.5">MDC</text>
<text x="58.6" y="238.2">B13</text>
<text x="58.6" y="235.7">B12</text>
<text x="76.7" y="238.2">A13</text>
<text x="76.7" y="235.7">A12</text>
<text x="96.5" y="237">NC</text>
<text x="96.5" y="239.5">NC</text>
<text x="33.8" y="244.6">TX_CLK</text>
<text x="34.5" y="242.1">CLK_IN</text>
<text x="58.6" y="245.8">B16</text>
<text x="58.6" y="243.3">B15</text>
<text x="58.6" y="240.7">B14</text>
<text x="76.7" y="245.8">A16</text>
<text x="76.7" y="243.3">A15</text>
<text x="76.7" y="240.7">A14</text>
<text x="96.5" y="244.6">TX_EN</text>
<text x="36" y="249.7">INT_N</text>
<text x="58.6" y="250.9">B18</text>
<text x="58.6" y="248.4">B17</text>
<text x="76.7" y="250.9">A18</text>
<text x="76.7" y="248.4">A17</text>
<text x="96.5" y="249.7">NC</text>
<text x="96.5" y="247.1">RST_N</text>
<text x="36.3" y="252.2">RXER</text>
<text x="59.5" y="256">PCIE_36_FINGER</text>
<text x="96.5" y="252.2">NC</text>
<text x="351.7" y="258.5">PROJECT NAME</text>
<text x="311.9" y="273.7">SIZE</text>
<text x="353.2" y="273.7">SHEET NAME</text>
<text x="404.1" y="273.7">REV</text>
<text x="53.6" y="278.8">NPTH_2MM8</text>
<text x="59.9" y="276.3">MECH1</text>
<text x="311.9" y="289">DATE</text>
<text x="337.2" y="289">10 APR 2012</text>
<text x="374.7" y="289">SHEET</text>
<text x="390.3" y="289">1</text>
<text x="397.2" y="289">OF</text>
<text x="405.6" y="289">1</text>
</g>
<text font-size="1.8" x="345.8" y="251.8">Copyright (c) 2012 XMOS Ltd.</text>
</svg>
